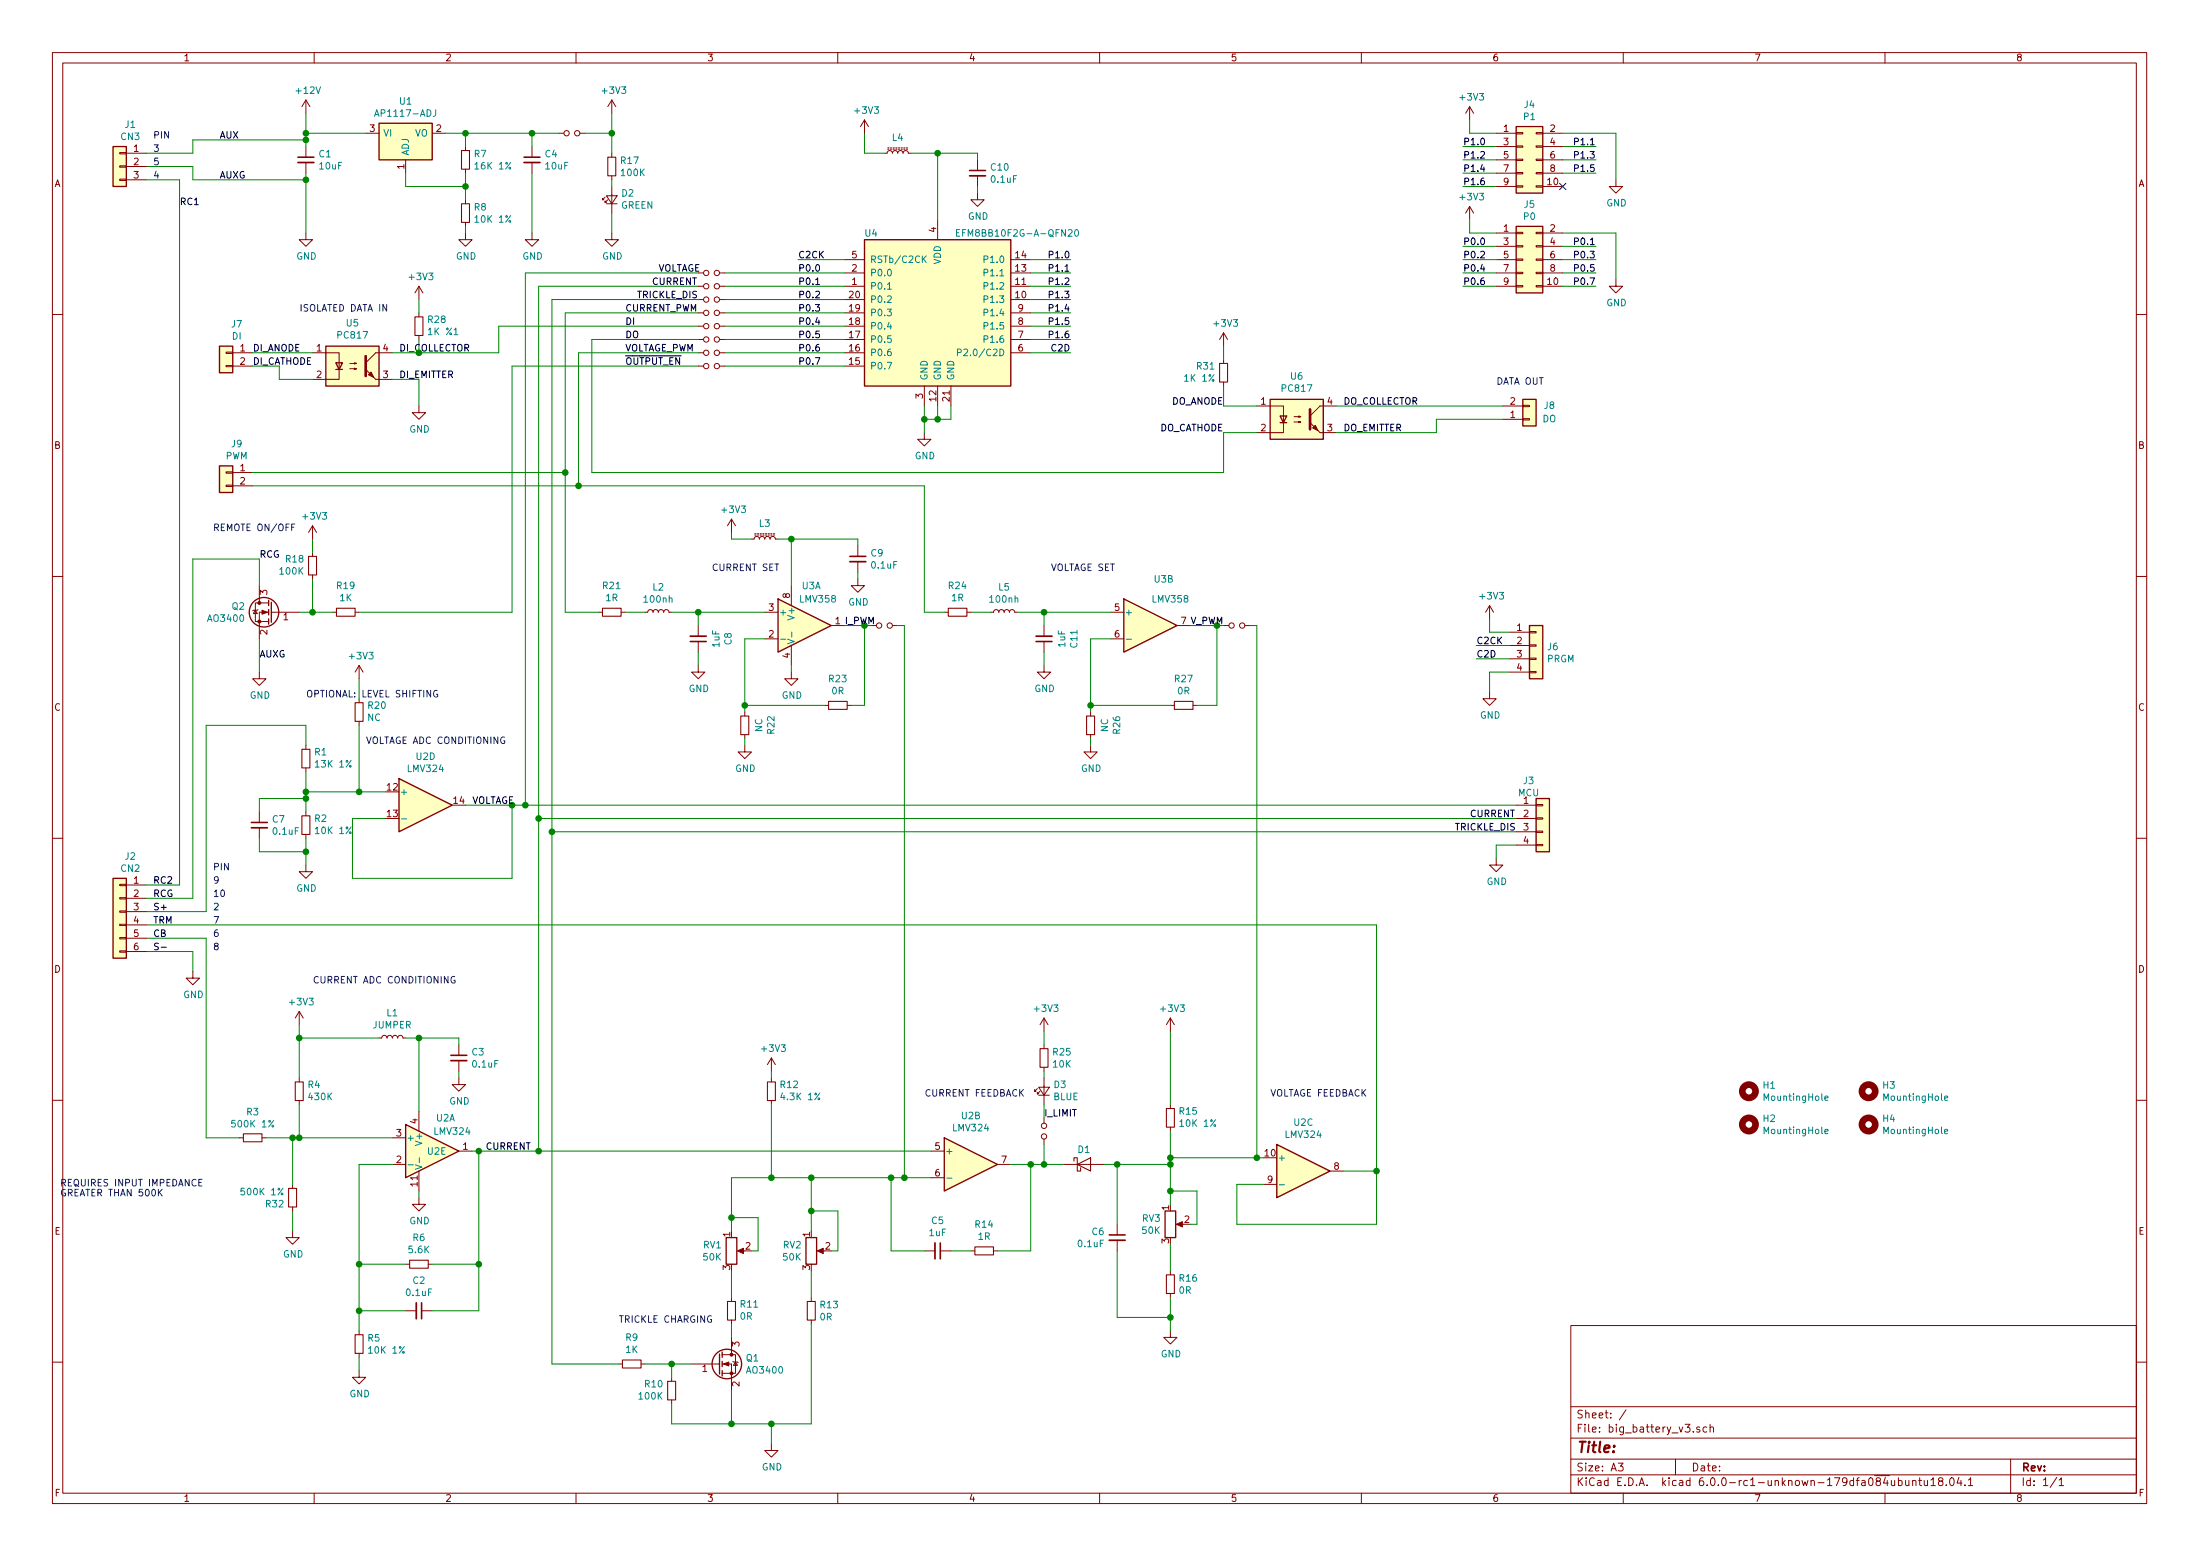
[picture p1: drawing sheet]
<svg xmlns="http://www.w3.org/2000/svg" width="420mm" height="297mm" viewBox="0 0 420 297" stroke-linecap="round" stroke-linejoin="round" font-family="sans-serif">
<g fill="none" stroke="#840000" stroke-width=".19">
<path d="M10 10h400v277h-400zM12 12h396v273.1h-396zM58.4 19.1v2.5M58.4 19.1l-.7 1.3M58.4 19.1l.8 1.3M60 10v2M110 10v2M116.8 19.1l-.7 1.3M116.8 19.1v2.5M116.8 19.1l.8 1.3M160 10v2M210 10v2"/>
<path d="M260 10v2M310 10v2M360 10v2M22.9 34.2h1.2v.3h-1.2zM22.9 31.7h1.2v.2h-1.2zM22.9 29.1h1.2v.3h-1.2zM24.1 29.2h3.8M24.1 31.8h3.8M24.1 34.3h3.8M58.4 28v2M58.4 31v2.1M69.8 25.4h2.6"/>
<path d="M77.5 30.5v2.6M82.5 25.4h2.6M88.9 28v.7M88.9 32.3v.8M88.9 38.1v.8M101.6 28v2M101.6 31v2.1M106.7 25.4h1M110.7 25.4h1.1M115.6 37.6l-.5 .5v-.2v.2h.2M115.8 37.4h2.1l-1.1 1.5zM115.8 38.9h2.1"/>
<path d="M116.1 38.1l-.5 .5v-.2v.2h.2M116.8 29.2v.8M116.8 33.6v.7M116.8 35.6v5.1M165.1 22.9l-.8 1.3M165.1 22.9v2.5M165.1 22.9l.8 1.3M168.9 29.2h.5l.1-.3 .3-.2 .5 .2 .1 .3 .2-.3 .2-.2 .5 .2 .1 .3 .2-.3 .3-.2 .4 .2 .2 .3 .1-.3 .3-.2 .4 .2 .2 .3h.5M169.5 28.5h.3M169.5 28.2h.3M170.1 28.5h.2M170.1 28.2h.2"/>
<path d="M170.6 28.5h.2M170.6 28.2h.2M171.1 28.5h.2M171.1 28.2h.2M171.6 28.5h.2M171.6 28.2h.2M172.1 28.5h.2M172.1 28.2h.2M172.6 28.5h.2M172.6 28.2h.2M173.1 28.5h.3M173.1 28.2h.3"/>
<path d="M186.7 36.9v1.2h1.3l-1.3 1.3-1.3-1.3h1.3M186.7 30.5v2M186.7 33.6v2M280.7 39.4l-.8 1.3M280.7 20.4v2.5M280.7 39.4v2.5M280.7 39.4l.7 1.3M280.7 20.4l-.8 1.2M280.7 20.4l.7 1.2M285.7 25.4h3.9M285.7 35.6h3.9M285.7 28h3.9"/>
<path d="M285.7 30.5h3.9M285.7 33.1h3.9M289.6 35.5h1.2v.2h-1.2zM289.6 32.9h1.2v.3h-1.2zM289.6 30.4h1.2v.2h-1.2zM289.6 27.8h1.2v.3h-1.2zM289.6 25.3h1.2v.3h-1.2zM293.4 35.5h1.2v.2h-1.2zM293.4 32.9h1.2v.3h-1.2zM293.4 30.4h1.2v.2h-1.2zM293.4 27.8h1.2v.3h-1.2zM293.4 25.3h1.2v.3h-1.2z"/>
<path d="M294.6 25.4h3.8M294.6 35.6h3.8M294.6 28h3.8M294.6 30.5h3.8M294.6 33.1h3.8M308.6 34.3v1.3h1.3l-1.3 1.3-1.3-1.3h1.3M58.4 44.5v1.3h1.3l-1.3 1.2-1.3-1.2h1.3M80 54.6v2.6M80 59.7v.8M80 54.6l-.8 1.3M80 54.6l.8 1.3M88.9 44.5v1.3h1.3l-1.3 1.2-1.3-1.2h1.3"/>
<path d="M88.9 42.5v.7M101.6 44.5v1.3h1.3l-1.3 1.2-1.3-1.2h1.3M116.8 44.5v1.3h1.3l-1.3 1.2-1.2-1.2h1.2M133.3 54.6h1.1M133.3 59.7h1.1M133.3 57.2h1.1M137.4 54.6h1M137.4 52.1h1M137.4 59.7h1M137.4 57.2h1M161.3 54.6h3.8M161.3 52.1h3.8"/>
<path d="M161.3 49.6h3.8M161.3 59.7h3.8M161.3 57.2h3.8M179.1 41.9v3.9M193 54.6h3.8M193 52.1h3.8M193 49.6h3.8M193 59.7h3.8M193 57.2h3.8M285.7 54.6h3.9M285.7 52.1h3.9M285.7 49.6h3.9"/>
<path d="M285.7 44.5h3.9M285.7 47h3.9M289.6 54.5h1.2v.3h-1.2zM289.6 52h1.2v.2h-1.2zM289.6 49.4h1.2v.3h-1.2zM289.6 46.9h1.2v.3h-1.2zM289.6 44.4h1.2v.2h-1.2zM293.4 54.5h1.2v.3h-1.2zM293.4 52h1.2v.2h-1.2zM293.4 49.4h1.2v.3h-1.2zM293.4 46.9h1.2v.3h-1.2zM293.4 44.4h1.2v.2h-1.2z"/>
<path d="M294.6 54.6h3.8M294.6 52.1h3.8M294.6 49.6h3.8M294.6 44.5h3.8M294.6 47h3.8M308.6 53.4v1.2h1.3l-1.3 1.3-1.3-1.3h1.3M10 60h2M43.2 69.8h1.2v.2h-1.2zM43.2 67.2h1.2v.3h-1.2zM44.4 67.3h3.9M44.4 69.9h3.9M59.7 67.3h5.1v5.1h-5.1"/>
<path d="M66.8 70.4h1.3l-.4 .1v-.2l.4 .1M66.8 69.4h1.3l-.4 .1v-.2l.4 .1M71.8 72.4h3.1M74.9 67.3h-3.1l-2 2M80 77.5v1.3h1.3l-1.3 1.2-1.3-1.2h1.3M80 64v.8M133.3 67.3h1.1M133.3 64.8h1.1M133.3 62.3h1.1M133.3 69.9h1.1M137.4 67.3h1M137.4 64.8h1"/>
<path d="M137.4 62.3h1M137.4 69.9h1M161.3 67.3h3.8M161.3 64.8h3.8M161.3 62.3h3.8M161.3 69.9h3.8M176.5 73.7v3.8M179.1 73.7v3.8M181.6 73.7v3.8M193 67.3h3.8M193 64.8h3.8M193 62.3h3.8"/>
<path d="M233.7 63.5l-.8 1.3M233.7 63.5v2.6M233.7 68.6v.8M233.7 72.9v.8M233.7 63.5l.7 1.3M240 77.5h5.1v5.1h-5.1M247.1 79.5h1.3l-.4 .2v-.3l.4 .1M255.3 77.5h-3.2l-1.9 1.9M287 77.5h3.8M290.8 77.4h1.3v.2h-1.3zM290.8 79.9h1.3v.3h-1.3zM408 60h2"/>
<path d="M43.2 92.6h1.2v.3h-1.2zM43.2 90.1h1.2v.2h-1.2zM44.4 90.2h3.9M44.4 92.7h3.9M139.7 99.1v2.5M139.7 99.1l-.8 1.3M139.7 99.1l.8 1.3M176.5 82.6v1.3h1.3l-1.3 1.2-1.2-1.2h1.2M247.1 80.6h1.3l-.4 .1v-.3l.4 .2M252.1 82.6h3.2M287 80h3.8M10 110h2"/>
<path d="M48.8 116.5l.3 .6h-.7zM49.3 116.4l-1 .2M49.5 115.1h-.7v3.6h2.5M49.5 111.8v3.3M49.5 115.1h1.8M51.3 116.9h-1.8v5.1M51.8 116.9h.2M52.1 116.9h5M59.7 100.4v2.5M59.7 105.4v.8M59.7 109.8v.7M59.7 100.4l-.8 1.2"/>
<path d="M59.7 100.4l.8 1.2M63.5 116.9h.8M67.8 116.9h.8M114.3 116.9h.8M118.6 116.9h.8M123.2 116.9h.5l.1-.4 .3-.1 .4 .1 .2 .4 .1-.4 .3-.1 .5 .1 .1 .4 .2-.4 .2-.1 .5 .1 .1 .4 .2-.4 .3-.1 .4 .1 .2 .4h.5M133.3 119.4v2M143.5 102.9h.5l.1-.3 .3-.2 .5 .1 .1 .4 .2-.3 .2-.2 .5 .1 .1 .4 .2-.3 .3-.2 .4 .1 .2 .4 .1-.3 .3-.2 .4 .1 .2 .4h.5M144.1 102.1h.3M144.1 101.9h.3M144.7 102.1h.2M144.7 101.9h.2"/>
<path d="M145.2 102.1h.2M145.2 101.9h.2M145.7 102.1h.2M145.7 101.9h.2M146 116.9h2.6M146.2 102.1h.2M146.2 101.9h.2M146.7 102.1h.2M146.7 101.9h.2M147.2 102.1h.2M147.2 101.9h.2M147.7 102.1h.3"/>
<path d="M147.7 101.9h.3M151.1 111.8v3.8M158.7 119.4h2.6M163.8 110.5v1.3h1.3l-1.3 1.3-1.2-1.3h1.2M163.8 104.2v2M163.8 107.2v2.1M170.4 119.4h1M180.3 116.9h.8M184.7 116.9h.7M189.2 116.9h.5l.2-.4 .2-.1 .5 .1 .2 .4 .1-.4 .3-.1 .4 .1 .2 .4 .1-.4 .3-.1 .4 .1 .2 .4 .1-.4 .3-.1 .4 .1 .2 .4h.5M199.4 119.4v2M212.1 116.9h2.5"/>
<path d="M224.8 119.4h2.5M233.7 119.4h1M237.7 119.4h1.1M284.5 115.6l-.8 1.3M284.5 115.6v2.5M284.5 115.6l.7 1.3M408 110h2M49.5 128.3v1.3h1.3l-1.3 1.2-1.2-1.2h1.2M68.6 127v2.6M68.6 133.4v.7M68.6 137.7v.8M68.6 127l-.8 1.3"/>
<path d="M68.6 127l.7 1.3M133.3 127v1.3h1.3l-1.3 1.3-1.2-1.3h1.2M133.3 122.5v2M142.2 135.9v.8M146 122h2.6M151.1 128.3v1.3h1.3l-1.3 1.2-1.2-1.2h1.2M151.1 123.2v3.8M157.5 134.7h.7M161.8 134.7h.8M199.4 127v1.3h1.3l-1.3 1.3-1.3-1.3h1.3M199.4 122.5v2M208.3 135.9v.8"/>
<path d="M212.1 122h2.5M223.5 134.7h.8M227.8 134.7h.8M284.5 132.1v1.3h1.2l-1.2 1.3-1.3-1.3h1.3M288.3 120.7h3.8M288.3 123.2h3.8M288.3 125.8h3.8M288.3 128.3h3.8M292.1 128.2h1.3v.2h-1.3zM292.1 125.6h1.3v.3h-1.3zM292.1 123.1h1.3v.3h-1.3zM292.1 120.6h1.3v.2h-1.3z"/>
<path d="M49.5 155v2M49.5 158v2.1M58.4 142.3v.7M58.4 146.6v.8M58.4 155v.7M58.4 159.3v.8M142.2 142.3v1.2h1.3l-1.3 1.3-1.2-1.3h1.2M142.2 140.2v.8M208.3 142.3v1.2h1.2l-1.2 1.3-1.3-1.3h1.3M208.3 140.2v.8M289.6 153.7h3.8M289.6 156.2h3.8"/>
<path d="M289.6 158.8h3.8M293.4 158.7h1.2v.2h-1.2zM293.4 156.1h1.2v.3h-1.2zM293.4 153.6h1.2v.2h-1.2zM10 160h2M22.9 179h1.2v.2h-1.2zM22.9 176.4h1.2v.3h-1.2zM22.9 173.9h1.2v.3h-1.2zM22.9 171.4h1.2v.2h-1.2zM22.9 168.8h1.2v.3h-1.2zM24.1 168.9h3.8M24.1 171.5h3.8"/>
<path d="M24.1 174h3.8M24.1 176.6h3.8M24.1 179.1h3.8M58.4 165.1v1.3h1.3l-1.3 1.3-1.3-1.3h1.3M285.7 163.9v1.2h1.3l-1.3 1.3-1.2-1.3h1.2M289.6 161.3h3.8M293.4 161.2h1.2v.3h-1.2zM408 160h2M22.9 181.5h1.2v.3h-1.2zM24.1 181.6h3.8M36.8 185.5v1.2h1.3l-1.3 1.3-1.2-1.3h1.2M57.1 193.1v2.5"/>
<path d="M57.1 193.1l-.7 1.2M57.1 193.1l.8 1.2M72.4 198.2h.5l.1-.4 .3-.2 .4 .2 .2 .4 .1-.4 .3-.2 .5 .2 .1 .4 .2-.4 .2-.2 .5 .2 .1 .4 .2-.4 .3-.2 .4 .2 .2 .4h.5M87.6 199.4v2.1M199.4 194.3v2.6M199.4 199.4v.8M199.4 194.3l-.8 1.3M199.4 194.3l.8 1.3M223.5 194.3v2.6M223.5 194.3l-.7 1.3M223.5 194.3l.8 1.3M10 210h2"/>
<path d="M45.7 217.2h.8M50 217.2h.8M57.1 205.8v.7M57.1 210.1v.8M74.9 217.2h2.6M80 212.1v3.8M87.6 205.8v1.2h1.3l-1.3 1.3-1.2-1.3h1.2M87.6 219.7h2.6M87.6 202.5v2M147.3 202v2.5M147.3 205.8v.7M147.3 210.1v.8"/>
<path d="M147.3 202l-.7 1.2M147.3 202l.8 1.2M177.8 219.7h2.5M198.1 207.8l-.5 .5v-.2v.2h.3M198.4 207.6h2l-1 1.5zM198.4 209.1h2M198.6 208.3l-.5 .5v-.2v.2h.3M199.4 203.7v.8M199.4 205.8v5.1M199.4 213.4v1M199.4 217.5v1M223.5 210.9v.7"/>
<path d="M223.5 215.2v.7M408 210h2M55.9 235v1.3h1.2l-1.2 1.2-1.3-1.2h1.3M55.9 226.1v.8M55.9 230.4v.8M74.9 222.3h2.6M80 228.6v1.3h1.3l-1.3 1.3-1.3-1.3h1.3M80 223.6v3.8M141.2 238.8h1M156.5 238.8h1M176.5 238.8h2.1M177.8 224.8h2.5"/>
<path d="M179.6 238.8h2M185.4 238.8h.8M189.7 238.8h.8M190.5 222.3h2.5M203.2 222.3h7.6M213.4 233.7v2M213.4 236.8v2M225 233.7h1.1M241.3 226.1h2.5M254 223.6h2.5M68.6 254v.8M68.6 258.4v.7"/>
<path d="M77.5 250.2h2M77.5 241.3h.7M80.5 250.2h2M81.8 241.3h.7M137.9 258.6h1.8M139.7 258.6h.8v3.6h-2.6M139.7 247.7v.7M139.7 252v.8M139.7 255.3v3.3M140 259.9l1 .2M154.9 247.7v.7M154.9 252v.8"/>
<path d="M223.5 254v1.3h1.3l-1.3 1.3-1.3-1.3h1.3M223.5 242.6v.8M223.5 246.9v.8M300 253h108v32.1h-108zM10 260h2M68.6 261.7v1.2h1.2l-1.2 1.3-1.3-1.3h1.3M118.1 260.4h.8M122.4 260.4h.8M128.3 262.9v.8M128.3 267.2v.8M132.1 260.4h5.1M137.2 260.4h.2"/>
<path d="M137.9 260.4h1.8v5.1M140.5 260l.3 .6h-.7zM147.3 275.6v1.3h1.3l-1.3 1.3-1.3-1.3h1.3M300 278.5h108M300 274.5h108M300 268.5h108M309 279.3h1l-.5 .6 .4 .1v.7l-.2 .1-.7-.1M310.5 269.1l-1.2 2M320 278.5v3M324.6 272.5a.37 .37 0 0 0-.6 .1l.1 .2 .5 .2 .1 .1-.2 .3-.5-.1M326 272.5l-.5-.1-.3 .3 .1 .6 .2 .1 .5-.1M326.6 272.5h.1a.37 .37 0 0 1 .6 .1v.8"/>
<path d="M326.6 271.9v1.5M384 278.5v6.6M408 260h2M60 285.1v1.9M110 285.1v1.9M160 285.1v1.9M210 285.1v1.9M260 285.1v1.9M300 281.5h108M310 285.1v1.9M360 285.1v1.9M361.2 282.6l.1 .9 .3 .1 .2-.1"/>
<path d="M361.8 282.6v1M362.6 282.7l.4-.1 .3 .3-.1 .6-.2 .1-.4-.1M362.6 282.1v1.5M363.9 282.6l.1 .9 .4 .1 .2-.1M364.6 282.6v1M365.3 282.7l.2-.1 .4 .1v.9M365.3 282.6v1M366.4 282.6h.6M366.6 282.1v1.3l.4 .2M367.5 282.6v.8a.37 .37 0 0 0 .6 .1M368.1 282.6v1M368.8 282.5l.4-.4v1.5"/>
<path d="M368.8 283.6h.8M370.5 282.7l-.3-.2 .1-.2 .2-.2 .4 .1 .2 .2-.1 .2-.5 .1-.3 .3 .1 .5 .2 .1h.3l.3-.3-.1-.4-.2-.2M371.7 283.5v.1M372.5 282.3l.2-.2a.81 .81 0 0 1 .6 .6 .81 .81 0 0 1-.3 .8l-.2 .1a.79 .79 0 0 1-.3-1.3zM374.1 282l-.3 1.1h.9M374.5 282.6v1M375.3 283.5v.1M375.9 282.5l.5-.4v1.5M375.9 283.6h.9M392.8 282l-1.3 2M393.2 282.5l.5-.4v1.5M393.2 283.6h.9"/>
<circle cx="108.2" cy="25.4" r=".51"/>
<circle cx="110.2" cy="25.4" r=".51"/>
<circle cx="134.9" cy="52.1" r=".51"/>
<circle cx="134.9" cy="57.2" r=".51"/>
<circle cx="134.9" cy="59.7" r=".51"/>
<circle cx="134.9" cy="54.6" r=".51"/>
<circle cx="136.9" cy="54.6" r=".51"/>
<circle cx="136.9" cy="57.2" r=".51"/>
<circle cx="136.9" cy="52.1" r=".51"/>
<circle cx="136.9" cy="59.7" r=".51"/>
<circle cx="134.9" cy="69.9" r=".51"/>
<circle cx="134.9" cy="62.3" r=".51"/>
<circle cx="134.9" cy="64.8" r=".51"/>
<circle cx="134.9" cy="67.3" r=".51"/>
<circle cx="136.9" cy="64.8" r=".51"/>
<circle cx="136.9" cy="67.3" r=".51"/>
<circle cx="136.9" cy="62.3" r=".51"/>
<circle cx="136.9" cy="69.9" r=".51"/>
<circle cx="167.9" cy="119.4" r=".51"/>
<circle cx="169.9" cy="119.4" r=".51"/>
<circle cx="235.2" cy="119.4" r=".51"/>
<circle cx="237.2" cy="119.4" r=".51"/>
<circle cx="199.4" cy="214.9" r=".51"/>
<circle cx="199.4" cy="217" r=".51"/>
</g>
<g fill="#ffffc2" stroke="#ffffc2" stroke-width=".19">
<path d="M77.5 214.7l10.1 5-10.1 5.1z"/>
<path d="M180.3 217.2l10.2 5.1-10.2 5.1z"/>
<path d="M243.8 218.5l10.2 5.1-10.2 5z"/>
<path d="M72.4 23.5h10.1v7h-10.1z"/>
<path d="M293.4 152.4h2.5v10.2h-2.5z"/>
<path d="M165.1 45.8h27.9v27.9h-27.9z"/>
<path d="M21.6 167.7h2.5v15.2h-2.5z"/>
<path d="M21.6 28h2.5v7.6h-2.5z"/>
<path d="M214.6 114.3l10.2 5.1-10.2 5.1z"/>
<path d="M148.6 114.3l10.1 5.1-10.1 5.1z"/>
<path d="M292.1 119.4h2.5v10.2h-2.5z"/>
<path d="M289.6 24.2h5v12.7h-5z"/>
<path d="M289.6 43.2h5v12.7h-5z"/>
<path d="M76.2 148.6l10.2 5.1-10.2 5.1z"/>
<path d="M62.2 66.1h10.2v7.6h-10.2z"/>
<path d="M242.6 76.2h10.1v7.7h-10.1z"/>
<path d="M41.9 66.1h2.5v5.1h-2.5z"/>
<path d="M290.8 76.2h2.6v5.1h-2.6z"/>
<path d="M41.9 88.9h2.5v5.1h-2.5z"/>
</g>
<g fill="none" stroke="#840000" stroke-width=".25">
<path d="M21.6 28h2.5v7.6h-2.5zM72.4 23.5h10.1v7h-10.1zM289.6 24.2h5v12.7h-5zM165.1 45.8h27.9v27.9h-27.9zM289.6 43.2h5v12.7h-5zM41.9 66.1h2.5v5.1h-2.5zM62.2 66.1h10.2v7.6h-10.2zM64.1 69.3h1.3l-.6 1.2zM64.1 70.5h1.3M242.6 76.2h10.1v7.7h-10.1zM244.5 79.4h1.2l-.6 1.3zM290.8 76.2h2.6v5.1h-2.6z"/>
<path d="M41.9 88.9h2.5v5.1h-2.5zM244.5 80.7h1.2M51.3 114.6v1M51.3 116.4v1M51.3 118.1v1.1M51.8 115v3.8M148.6 114.3l10.1 5.1-10.1 5.1zM214.6 114.3l10.2 5.1-10.2 5.1zM292.1 119.4h2.5v10.2h-2.5zM76.2 148.6l10.2 5.1-10.2 5.1zM293.4 152.4h2.5v10.2h-2.5zM21.6 167.7h2.5v15.2h-2.5z"/>
<path d="M77.5 214.7l10.1 5-10.1 5.1zM180.3 217.2l10.2 5.1-10.2 5.1zM243.8 218.5l10.2 5.1-10.2 5zM138.7 236.3h2v5h-2zM153.9 236.3h2.1v5h-2.1zM222.5 231.2h2v5.1h-2zM137.4 258.5v3.8M137.9 258.1v1M137.9 259.9v1M137.9 261.7v1"/>
<circle cx="50.4" cy="116.9" r="2.82"/>
<circle cx="138.8" cy="260.4" r="2.82"/>
</g>
<g fill="none" stroke="#008484" stroke-width=".19">
<path d="M71.5 22.2l.5-1.3 .4 1.3M83.2 20.9v1l-.2 .3h-.3M169.5 55.2h.7M176.4 49.4l.5 .7M176.9 48.9l-.8 .7M182.7 44.4h.4M183.3 43.8h-.6v1.3h.6M205.4 44l.1-.2a.67 .67 0 0 1 .5 .7 .67 .67 0 0 1-.5 .6l-.3-.5zM182.9 67.3l.6-.1v-.4l-.6-.2v1.3M149.1 122h1M150.4 122l1.3 .5-1.3 .4M151.2 120.7v.9"/>
<path d="M215.1 122h1M76.7 156.3h1M348.5 209.6l.6-.1v-.2l-.4-.1-.2 .2 .1 .6h.5M348.5 216l.6-.1v-.3h-.4l-.2 .2 .1 .6h.5M371.4 209.6l.6-.1-.1-.2-.3-.1-.2 .2v.6h.5M371.4 216l.6-.1-.1-.3h-.3l-.2 .2v.6h.5M78 222.4h.9M79.3 222.4l1.3 .4-1.3 .4M80.1 221v1M180.8 224.9h1M244.3 226.2h1"/>
</g>
<path d="M56.9 31h3M100.1 31h3M185.2 33.6h3M162.3 107.2h3.1M131.8 121.4h3.1M197.9 121.4h3M48 158h3.1M86.1 202.5h3.1M178.6 237.3v3M211.8 236.8h3.1M79.5 248.7v3.1" fill="none" stroke="#840000" stroke-width=".33"/>
<path d="M56.9 30h3M100.1 30h3M185.2 32.5h3M162.3 106.2h3.1M131.8 122.5h3.1M197.9 122.5h3M48 157h3.1M86.1 201.5h3.1M179.6 237.3v3M211.8 235.7h3.1M80.5 248.7v3.1" fill="none" stroke="#840000" stroke-width=".3"/>
<g fill="none" stroke="#008400" stroke-width=".19">
<path d="M27.9 31.8h8.9v2.5h21.6M27.9 34.3h6.4v134.6h-6.4M58.4 21.6v6.4M58.4 33.1v11.4M58.4 25.4h11.4M58.4 26.7h-21.6v2.5h-8.9M77.5 33.1v2.5h11.4M85.1 25.4h21.6M88.9 25.4v2.6M88.9 33.1v5M101.6 25.4v2.6M101.6 33.1v11.4"/>
<path d="M111.8 25.4h5M116.8 21.6v7.6M116.8 34.3v1.3M165.1 25.4v3.8h3.8M174 29.2h12.7v1.3M179.1 29.2v12.7M186.7 35.6v1.3M279.4 35.6h6.3M279.4 33.1h6.3M279.4 30.5h6.3M279.4 28h6.3M280.7 22.9v2.5h5"/>
<path d="M298.4 25.4h10.2v8.9M298.4 33.1h6.4M298.4 30.5h6.4M298.4 28h6.4M80 57.2v2.5M88.9 43.2v1.3M116.8 40.7v3.8M133.3 57.2h-27.9v203.2h12.7M133.3 59.7h-25.4v57.2h6.4M133.3 52.1h-33v101.6M133.3 54.6h-30.4v165.1M138.4 52.1h22.9"/>
<path d="M138.4 54.6h22.9M138.4 59.7h22.9M138.4 57.2h22.9M152.4 49.6h8.9M196.8 49.6h7.7M196.8 52.1h7.7M196.8 54.6h7.7M196.8 59.7h7.7M196.8 57.2h7.7M279.4 47h6.3M279.4 49.6h6.3M279.4 52.1h6.3"/>
<path d="M279.4 54.6h6.3M280.7 41.9v2.6h5M298.4 47h6.4M298.4 49.6h6.4M298.4 52.1h6.4M298.4 54.6h6.4M298.4 44.5h10.2v8.9M48.3 67.3h11.4M48.3 69.9h5v2.5h6.4M74.9 72.4h5.1v5.1M80 64.8v2.5M133.3 69.9h-35.5v47h-29.2"/>
<path d="M133.3 64.8h-20.3v25.4h120.7v-7.6h6.3M133.3 62.3h-38.1v5h-20.3M133.3 67.3h-22.8v25.4M138.4 64.8h22.9M138.4 62.3h22.9M138.4 67.3h22.9M138.4 69.9h22.9M176.5 77.5v5.1M179.1 77.5v2.5M181.6 77.5v2.5h-5.1M196.8 64.8h7.7M196.8 62.3h7.7"/>
<path d="M196.8 67.3h7.7M233.7 73.7v3.8h6.3M233.7 66.1v2.5M255.3 77.5h31.7M48.3 92.7h128.2v24.2h3.8M48.3 90.2h59.6M287 80h-12.7v2.6h-19M49.5 111.8v-5.1h-12.7v64.8h-8.9M57.1 116.9h6.4M59.7 102.9v2.5M59.7 110.5v6.4M119.4 116.9h3.8"/>
<path d="M128.3 116.9h17.7M133.3 116.9v2.5M139.7 101.6v1.3h3.8M148.6 102.9h15.2v1.3M151.1 102.9v8.9M161.3 119.4h3.8v15.3h-2.5M163.8 109.3v1.2M171.4 119.4h1.3v105.4M185.4 116.9h3.8M194.3 116.9h17.8M199.4 116.9v2.5M227.3 119.4h5.1v15.3h-3.8"/>
<path d="M238.8 119.4h1.2v101.6M284.5 118.1v2.6h3.8M49.5 122v6.3M68.6 129.6v3.8M68.6 138.5v12.7M133.3 124.5v2.5M142.2 134.7h15.3M146 122h-3.8v13.9M151.1 127v1.3M199.4 124.5v2.5M208.3 134.7h15.2M212.1 122h-3.8v13.9"/>
<path d="M281.9 123.2h6.4M281.9 125.8h6.4M288.3 128.3h-3.8v3.8M58.4 142.3v-3.8h-19v35.5h-11.5M58.4 147.4v7.6M58.4 152.4h-8.9v2.6M58.4 151.2h15.3M88.9 153.7h200.7M97.8 153.7v14h-30.5v-11.5h6.4M102.9 156.2h186.7M105.4 158.8h184.2M142.2 141v1.3"/>
<path d="M208.3 141v1.3M27.9 179.1h11.5v38.1h6.3M27.9 176.6h235v57.1h-26.7v-7.6h5.1M49.5 160.1v2.5h8.9M58.4 160.1v5M289.6 161.3h-3.9v2.6M27.9 181.6h8.9v3.9M57.1 195.6v10.2M57.1 198.2h15.3M77.5 198.2h10.1v1.2M80 198.2v13.9M199.4 196.9v2.5"/>
<path d="M223.5 196.9v14M50.8 217.2h24.1M55.9 217.2v8.9M57.1 210.9v6.3M87.6 204.5v1.3M90.2 219.7h87.6M91.4 219.7v30.5h-8.9M147.3 204.5v1.3M147.3 210.9v13.9M199.4 204.5v1.3M199.4 210.9v2.5M199.4 218.5v3.8"/>
<path d="M223.5 215.9v14M55.9 231.2v3.8M74.9 222.3h-6.3v31.7M80 227.4v1.2M139.7 232.4h5.1v6.4h-1.3M154.9 231.2h5.1v7.6h-1.3M154.9 224.8v10.2M170.2 224.8v14h6.3M177.8 224.8h-38.1v10.2M181.6 238.8h3.8M193 222.3h10.2M196.8 222.3v16.5h-6.3"/>
<path d="M210.8 222.3h12.7M213.4 222.3v11.4M213.4 238.8v12.7h10.1M223.5 221h17.8M223.5 237.5v5.1M223.5 227.4h5.1v6.3h-1.3M256.5 223.6h6.4M68.6 241.3h8.9M68.6 250.2h8.9M68.6 259.1v2.6M82.5 241.3h8.9M139.7 242.6v5.1"/>
<path d="M139.7 252.8v2.5M154.9 242.6v5.1M154.9 252.8v19h-26.6v-3.8M223.5 247.7v6.3M123.2 260.4h8.9M128.3 260.4v2.5M139.7 265.5v6.3M147.3 271.8v3.8"/>
</g>
<g fill="#008400" stroke="#008400" stroke-width=".25">
<circle cx="58.4" cy="25.4" r=".51"/>
<circle cx="88.9" cy="35.6" r=".51"/>
<circle cx="57.2" cy="217.2" r=".51"/>
<circle cx="91.4" cy="241.3" r=".51"/>
<circle cx="68.6" cy="241.3" r=".51"/>
<circle cx="68.6" cy="250.2" r=".51"/>
<circle cx="91.4" cy="219.7" r=".51"/>
<circle cx="80" cy="198.2" r=".51"/>
<circle cx="57.2" cy="198.2" r=".51"/>
<circle cx="147.3" cy="224.8" r=".51"/>
<circle cx="147.3" cy="271.8" r=".51"/>
<circle cx="223.5" cy="221" r=".51"/>
<circle cx="262.9" cy="223.6" r=".51"/>
<circle cx="196.9" cy="222.3" r=".51"/>
<circle cx="170.2" cy="224.8" r=".51"/>
<circle cx="213.4" cy="222.3" r=".51"/>
<circle cx="223.5" cy="251.5" r=".51"/>
<circle cx="58.4" cy="151.2" r=".51"/>
<circle cx="97.8" cy="153.7" r=".51"/>
<circle cx="58.4" cy="26.7" r=".51"/>
<circle cx="58.4" cy="34.3" r=".51"/>
<circle cx="102.9" cy="219.7" r=".51"/>
<circle cx="58.4" cy="152.4" r=".51"/>
<circle cx="58.4" cy="162.6" r=".51"/>
<circle cx="139.7" cy="271.8" r=".51"/>
<circle cx="128.3" cy="260.4" r=".51"/>
<circle cx="179.1" cy="29.2" r=".51"/>
<circle cx="176.5" cy="80" r=".51"/>
<circle cx="179.1" cy="80" r=".51"/>
<circle cx="139.7" cy="232.4" r=".51"/>
<circle cx="154.9" cy="231.2" r=".51"/>
<circle cx="154.9" cy="224.8" r=".51"/>
<circle cx="223.5" cy="222.3" r=".51"/>
<circle cx="223.5" cy="227.4" r=".51"/>
<circle cx="133.4" cy="116.9" r=".51"/>
<circle cx="199.4" cy="222.3" r=".51"/>
<circle cx="142.2" cy="134.7" r=".51"/>
<circle cx="151.1" cy="102.9" r=".51"/>
<circle cx="199.4" cy="116.9" r=".51"/>
<circle cx="208.3" cy="134.7" r=".51"/>
<circle cx="100.3" cy="153.7" r=".51"/>
<circle cx="105.4" cy="158.8" r=".51"/>
<circle cx="172.7" cy="224.8" r=".51"/>
<circle cx="240" cy="221" r=".51"/>
<circle cx="88.9" cy="25.4" r=".51"/>
<circle cx="116.8" cy="25.4" r=".51"/>
<circle cx="102.9" cy="156.2" r=".51"/>
<circle cx="59.7" cy="116.9" r=".51"/>
<circle cx="101.6" cy="25.4" r=".51"/>
<circle cx="110.5" cy="92.7" r=".51"/>
<circle cx="108" cy="90.2" r=".51"/>
<circle cx="55.9" cy="217.2" r=".51"/>
<circle cx="68.6" cy="151.2" r=".51"/>
</g>
<g fill="none" stroke="#840000" stroke-width=".2">
<path d="M88.1 28.7h1.6v3.6h-1.6zM88.1 38.9h1.6v3.6h-1.6zM116.1 30h1.5v3.6h-1.5zM79.2 60.5h1.6v3.5h-1.6zM232.9 69.4h1.5v3.5h-1.5zM58.9 106.2h1.6v3.6h-1.6zM64.3 116.1h3.5v1.5h-3.5zM115.1 116.1h3.5v1.5h-3.5zM181.1 116.1h3.6v1.5h-3.6zM67.8 134.1h1.5v3.6h-1.5zM141.5 136.7h1.5v3.5h-1.5zM158.2 133.9h3.6v1.5h-3.6z"/>
<path d="M207.5 136.7h1.5v3.5h-1.5zM224.3 133.9h3.5v1.5h-3.5zM57.7 155.7h1.5v3.6h-1.5zM57.7 143h1.5v3.6h-1.5zM46.5 216.4h3.5v1.6h-3.5zM56.4 206.5h1.5v3.6h-1.5zM146.6 206.5h1.5v3.6h-1.5zM198.6 200.2h1.6v3.5h-1.6zM222.8 211.6h1.5v3.6h-1.5zM55.1 226.9h1.5v3.5h-1.5zM186.2 238h3.5v1.6h-3.5zM205.1 221.7v-.7h.6v2.6h.7v-.7"/>
<path d="M205.7 222.3l2.6-1.3v2.6zM67.8 254.8h1.5v3.6h-1.5zM78.2 240.6h3.6v1.5h-3.6zM118.9 259.6h3.5v1.5h-3.5zM138.9 248.4h1.6v3.6h-1.6zM154.2 248.4h1.5v3.6h-1.5zM222.8 243.4h1.5v3.5h-1.5zM127.5 263.7h1.5v3.5h-1.5z"/>
</g>
<g fill="#840000" stroke="#840000" stroke-width=".19">
<path d="M138.2 260.4l1-.4v.8z"/>
<path d="M140.8 238.8l1.2-.5v1z"/>
<path d="M156.1 238.8l1.1-.5v1z"/>
<path d="M224.7 233.7l1.1-.5v1z"/>
<path d="M50 116.5l1.1 .4-1.1 .4z"/>
<path d="M69.8 70.5l2 1.9z"/>
<path d="M70.4 71.5l.5-.5 .5 1z"/>
<path d="M250.2 80.7l1.9 1.9z"/>
<path d="M250.7 81.7l.5-.5 .5 1z"/>
<circle cx="139.7" cy="262.2" r=".28"/>
<circle cx="139.7" cy="258.6" r=".28"/>
<circle cx="49.5" cy="118.7" r=".28"/>
<circle cx="49.5" cy="115.1" r=".28"/>
</g>
<path d="M155.8 54.3h.7M30.3 180.1l-.5-.1-.2 .2v.3l.5 .3 .2 .3-.3 .2h-.5M30.8 180.8h.9" fill="none" stroke="#000" stroke-width=".19"/>
<path d="M55.7 100.6h.4M56.3 100h-.6v1.3M83.5 131.9a.59 .59 0 0 0-.7 .5 .59 .59 0 0 0 .7 .6l.1-.5h-.3M86.8 186.5a.59 .59 0 0 0-.7 .5 .59 .59 0 0 0 .7 .6l.1-.5h-.2M30.4 227.6l.6 .7M31 227l-.7 .8M38 225.7h.4M38.6 225.1h-.6v1.3h.6" fill="none" stroke="#0000c2" stroke-width=".19"/>
<g fill="none" stroke="#840000" stroke-width="1.3">
<circle cx="334" cy="208.3" r="1.27"/>
<circle cx="334" cy="214.7" r="1.27"/>
<circle cx="356.9" cy="208.3" r="1.27"/>
<circle cx="356.9" cy="214.7" r="1.27"/>
</g>
<path d="M69.8 68v3.8M250.2 78.1v3.9" fill="none" stroke="#840000" stroke-width=".51"/>
<path d="M297.8 35l1.3 1.2M299.1 35l-1.3 1.2" fill="none" stroke="#000084" stroke-width=".19"/>
<text font-size="2.8" fill="#840000" x="301" y="277.3">Title:</text>
<g font-size="2.1" fill="#840000">
<text x="301" y="273.5">File: big_battery_v3.sch</text>
<text x="301" y="270.8">Sheet: /</text>
<text x="301" y="280.9">Size: A3</text>
<text x="323" y="280.9">Date:</text>
<text x="386" y="280.9">Rev:</text>
<text x="301" y="283.7">KiCad E.D.A. kicad 6.0.0-rc1-unknown-179dfa084ubuntu18.04.1</text>
<text x="386" y="283.7">Id: 1/1</text>
</g>
<g font-size="1.8" fill="#840000">
<text x="35" y="11.7">1</text>
<text x="85" y="11.7">2</text>
<text x="135" y="11.7">3</text>
<text x="185" y="11.7">4</text>
<text x="235" y="11.7">5</text>
<text x="285" y="11.7">6</text>
<text x="335" y="11.7">7</text>
<text x="385" y="11.7">8</text>
<text x="25.6" y="29">1</text>
<text x="70.6" y="25.2">3</text>
<text x="83.3" y="25.2">2</text>
<text x="287.2" y="25.2">1</text>
<text x="287.2" y="27.7">3</text>
<text x="296.1" y="25.2">2</text>
<text x="296.1" y="27.7">4</text>
<text x="10.4" y="35.7">A</text>
<text x="25.6" y="31.5">2</text>
<text x="25.6" y="34.1">3</text>
<text x="77.2" y="32.3" transform="rotate(-90 77.2 32.3)">1</text>
<text x="287.2" y="30.3">5</text>
<text x="287.2" y="32.8">7</text>
<text x="287.2" y="35.3">9</text>
<text x="295.6" y="35.3">10</text>
<text x="296.1" y="30.3">6</text>
<text x="296.1" y="32.8">8</text>
<text x="408.4" y="35.7">A</text>
<text x="178.8" y="44.3" transform="rotate(-90 178.8 44.3)">4</text>
<text x="287.2" y="44.2">1</text>
<text x="287.2" y="46.8">3</text>
<text x="296.1" y="44.2">2</text>
<text x="296.1" y="46.8">4</text>
<text x="162.7" y="51.9">2</text>
<text x="162.7" y="49.3">5</text>
<text x="194" y="51.9">13</text>
<text x="194" y="49.3">14</text>
<text x="287.2" y="49.3">5</text>
<text x="287.2" y="51.9">7</text>
<text x="296.1" y="49.3">6</text>
<text x="296.1" y="51.9">8</text>
<text x="162.2" y="56.9">20</text>
<text x="162.2" y="59.5">19</text>
<text x="162.7" y="54.4">1</text>
<text x="194" y="56.9">10</text>
<text x="194" y="54.4">11</text>
<text x="194.5" y="59.5">9</text>
<text x="287.2" y="54.4">9</text>
<text x="295.6" y="54.4">10</text>
<text x="162.2" y="64.6">17</text>
<text x="162.2" y="62">18</text>
<text x="194.5" y="64.6">7</text>
<text x="194.5" y="62">8</text>
<text x="45.9" y="67.1">1</text>
<text x="45.9" y="69.6">2</text>
<text x="60.5" y="67.1">1</text>
<text x="73.2" y="67.1">4</text>
<text x="162.2" y="69.6">15</text>
<text x="162.2" y="67.1">16</text>
<text x="194.5" y="67.1">6</text>
<text x="60.5" y="72.2">2</text>
<text x="73.2" y="72.2">3</text>
<text x="176.3" y="76.1" transform="rotate(-90 176.3 76.1)">3</text>
<text x="178.8" y="76.6" transform="rotate(-90 178.8 76.6)">12</text>
<text x="181.4" y="76.6" transform="rotate(-90 181.4 76.6)">21</text>
<text x="240.8" y="77.3">1</text>
<text x="253.5" y="77.3">4</text>
<text x="288.4" y="77.3">2</text>
<text x="240.8" y="82.3">2</text>
<text x="253.5" y="82.3">3</text>
<text x="288.4" y="79.8">1</text>
<text x="10.4" y="85.7">B</text>
<text x="45.9" y="90">1</text>
<text x="408.4" y="85.7">B</text>
<text x="45.9" y="92.5">2</text>
<text x="51.1" y="113.5" transform="rotate(-90 51.1 113.5)">3</text>
<text x="54.1" y="118.4">1</text>
<text x="146.8" y="116.6">3</text>
<text x="150.9" y="114.2" transform="rotate(-90 150.9 114.2)">8</text>
<text x="212.9" y="116.6">5</text>
<text x="51.1" y="121.2" transform="rotate(-90 51.1 121.2)">2</text>
<text x="146.8" y="121.7">2</text>
<text x="150.9" y="125.6" transform="rotate(-90 150.9 125.6)">4</text>
<text x="212.9" y="121.7">6</text>
<text x="289.7" y="120.4">1</text>
<text x="289.7" y="123">2</text>
<text x="289.7" y="125.5">3</text>
<text x="289.7" y="128.1">4</text>
<text x="10.4" y="135.7">C</text>
<text x="408.4" y="135.7">C</text>
<text x="74" y="150.9">12</text>
<text x="74" y="156">13</text>
<text x="86.7" y="153.5">14</text>
<text x="291" y="153.5">1</text>
<text x="291" y="156">2</text>
<text x="291" y="158.5">3</text>
<text x="291" y="161.1">4</text>
<text x="25.6" y="168.7">1</text>
<text x="25.6" y="171.2">2</text>
<text x="25.6" y="173.8">3</text>
<text x="25.6" y="176.3">4</text>
<text x="25.6" y="178.9">5</text>
<text x="10.4" y="185.7">D</text>
<text x="25.6" y="181.4">6</text>
<text x="408.4" y="185.7">D</text>
<text x="79.8" y="214.5" transform="rotate(-90 79.8 214.5)">4</text>
<text x="75.7" y="217">3</text>
<text x="88.4" y="219.5">1</text>
<text x="178.6" y="219.5">5</text>
<text x="241.6" y="220.8">10</text>
<text x="75.7" y="222">2</text>
<text x="79.8" y="226.4" transform="rotate(-90 79.8 226.4)">11</text>
<text x="178.6" y="224.6">6</text>
<text x="191.3" y="222">7</text>
<text x="242.1" y="225.8">9</text>
<text x="254.8" y="223.3">8</text>
<text x="223.3" y="231" transform="rotate(-90 223.3 231)">1</text>
<text x="226.2" y="233.5">2</text>
<text x="10.4" y="235.7">E</text>
<text x="139.4" y="236.1" transform="rotate(-90 139.4 236.1)">1</text>
<text x="142.4" y="238.5">2</text>
<text x="154.7" y="236.1" transform="rotate(-90 154.7 236.1)">1</text>
<text x="157.6" y="238.5">2</text>
<text x="223.3" y="237.4" transform="rotate(-90 223.3 237.4)">3</text>
<text x="408.4" y="235.7">E</text>
<text x="139.4" y="242.5" transform="rotate(-90 139.4 242.5)">3</text>
<text x="154.7" y="242.5" transform="rotate(-90 154.7 242.5)">3</text>
<text x="141.2" y="257.1" transform="rotate(-90 141.2 257.1)">3</text>
<text x="134.1" y="261.9">1</text>
<text x="141.2" y="264.7" transform="rotate(-90 141.2 264.7)">2</text>
<text x="10.5" y="285.7">F</text>
<text x="35" y="286.7">1</text>
<text x="85" y="286.7">2</text>
<text x="135" y="286.7">3</text>
<text x="185" y="286.7">4</text>
<text x="235" y="286.7">5</text>
<text x="285" y="286.7">6</text>
<text x="335" y="286.7">7</text>
<text x="385" y="286.7">8</text>
<text x="408.5" y="285.7">F</text>
</g>
<g font-size="1.8" fill="#008484">
<text x="56.7" y="17.9">+12V</text>
<text x="115.1" y="17.9">+3V3</text>
<text x="72.2" y="22.3">AP1117-ADJ</text>
<text x="76.4" y="20">U1</text>
<text x="163.4" y="21.7">+3V3</text>
<text x="279" y="19.2">+3V3</text>
<text x="291" y="22.9">P1</text>
<text x="291.1" y="20.6">J4</text>
<text x="23.1" y="26.7">CN3</text>
<text x="23.9" y="24.4">J1</text>
<text x="73.2" y="26.1">VI</text>
<text x="78.1" y="29.8" transform="rotate(-90 78.1 29.8)">ADJ</text>
<text x="79.2" y="26.1">VO</text>
<text x="170.4" y="26.9">L4</text>
<text x="61" y="30">C1</text>
<text x="61.1" y="32.3">10uF</text>
<text x="90.6" y="30">R7</text>
<text x="91" y="32.3">16K 1%</text>
<text x="104.1" y="30">C4</text>
<text x="104.3" y="32.3">10uF</text>
<text x="118.6" y="31.3">R17</text>
<text x="118.7" y="33.6">100K</text>
<text x="189.3" y="32.6">C10</text>
<text x="189.4" y="34.9">0.1uF</text>
<text x="90.6" y="40.2">R8</text>
<text x="118.6" y="39.8">GREEN</text>
<text x="118.8" y="37.5">D2</text>
<text x="184.9" y="41.9">GND</text>
<text x="279" y="38.2">+3V3</text>
<text x="291" y="42">P0</text>
<text x="291.1" y="39.7">J5</text>
<text x="306.8" y="39.4">GND</text>
<text x="91" y="42.5">10K 1%</text>
<text x="165.3" y="45.2">U4</text>
<text x="183.9" y="45.2">EFM8BB10F2G-A-QFN20</text>
<text x="56.6" y="49.6">GND</text>
<text x="78.3" y="53.5">+3V3</text>
<text x="87.1" y="49.6">GND</text>
<text x="99.8" y="49.6">GND</text>
<text x="115" y="49.6">GND</text>
<text x="166.1" y="52.7">P0.0</text>
<text x="166.1" y="50.2">RSTb/C2CK</text>
<text x="179.7" y="50.5" transform="rotate(-90 179.7 50.5)">VDD</text>
<text x="188.4" y="52.7">P1.1</text>
<text x="188.4" y="50.2">P1.0</text>
<text x="166.1" y="55.3">P0.1</text>
<text x="166.1" y="57.8">P0.2</text>
<text x="188.4" y="57.8">P1.3</text>
<text x="188.4" y="55.3">P1.2</text>
<text x="306.8" y="58.5">GND</text>
<text x="44.2" y="62.5">J7</text>
<text x="44.3" y="64.8">DI</text>
<text x="64.6" y="64.6">PC817</text>
<text x="66.2" y="62.3">U5</text>
<text x="81.8" y="61.7">R28</text>
<text x="82" y="64">1K %1</text>
<text x="166.1" y="65.4">P0.5</text>
<text x="166.1" y="62.9">P0.4</text>
<text x="166.1" y="60.4">P0.3</text>
<text x="188.4" y="65.4">P1.6</text>
<text x="188.4" y="62.9">P1.5</text>
<text x="188.4" y="60.4">P1.4</text>
<text x="232" y="62.4">+3V3</text>
<text x="166.1" y="70.5">P0.7</text>
<text x="166.1" y="68">P0.6</text>
<text x="184.4" y="68">P2.0/C2D</text>
<text x="228.6" y="70.5">R31</text>
<text x="177.2" y="72.7" transform="rotate(-90 177.2 72.7)">GND</text>
<text x="179.7" y="72.7" transform="rotate(-90 179.7 72.7)">GND</text>
<text x="182.2" y="72.7" transform="rotate(-90 182.2 72.7)">GND</text>
<text x="226.4" y="72.9">1K 1%</text>
<text x="245" y="74.8">PC817</text>
<text x="246.5" y="72.5">U6</text>
<text x="78.2" y="82.6">GND</text>
<text x="294.6" y="80.6">DO</text>
<text x="294.9" y="78.1">J8</text>
<text x="43.1" y="87.7">PWM</text>
<text x="44.2" y="85.4">J9</text>
<text x="174.7" y="87.7">GND</text>
<text x="58" y="99.2">+3V3</text>
<text x="138" y="97.9">+3V3</text>
<text x="145" y="100.6">L3</text>
<text x="54.6" y="107.4">R18</text>
<text x="166.4" y="106.2">C9</text>
<text x="53.5" y="109.7">100K</text>
<text x="64.4" y="112.5">R19</text>
<text x="115.2" y="112.5">R21</text>
<text x="124.7" y="112.7">L2</text>
<text x="153.2" y="112.5">U3A</text>
<text x="166.5" y="108.5">0.1uF</text>
<text x="181.2" y="112.5">R24</text>
<text x="190.8" y="112.7">L5</text>
<text x="220.5" y="111.2">U3B</text>
<text x="39.9" y="118.7">AO3400</text>
<text x="44.3" y="116.4">Q2</text>
<text x="64.9" y="114.8">1K</text>
<text x="115.7" y="114.8">1R</text>
<text x="123.2" y="115">100nh</text>
<text x="148.7" y="117.5">+</text>
<text x="151.8" y="117.9" transform="rotate(-90 151.8 117.9)">V+</text>
<text x="152.9" y="115">LMV358</text>
<text x="162" y="115.6">GND</text>
<text x="181.8" y="114.8">1R</text>
<text x="189.2" y="115">100nh</text>
<text x="214.8" y="117.5">+</text>
<text x="220.2" y="115">LMV358</text>
<text x="282.8" y="114.4">+3V3</text>
<text x="66.9" y="125.9">+3V3</text>
<text x="137.4" y="123.5" transform="rotate(-90 137.4 123.5)">1uF</text>
<text x="139.7" y="123.1" transform="rotate(-90 139.7 123.1)">C8</text>
<text x="203.5" y="123.5" transform="rotate(-90 203.5 123.5)">1uF</text>
<text x="205.8" y="123.6" transform="rotate(-90 205.8 123.6)">C11</text>
<text x="295.6" y="124.1">J6</text>
<text x="158.4" y="130.2">R23</text>
<text x="224.4" y="130.2">R27</text>
<text x="295.5" y="126.4">PRGM</text>
<text x="47.7" y="133.4">GND</text>
<text x="70.2" y="137.6">NC</text>
<text x="70.4" y="135.3">R20</text>
<text x="131.5" y="132.1">GND</text>
<text x="149.3" y="133.4">GND</text>
<text x="158.9" y="132.5">0R</text>
<text x="197.6" y="132.1">GND</text>
<text x="224.9" y="132.5">0R</text>
<text x="282.7" y="137.2">GND</text>
<text x="145.6" y="139.7" transform="rotate(-90 145.6 139.7)">NC</text>
<text x="147.9" y="140.1" transform="rotate(-90 147.9 140.1)">R22</text>
<text x="211.6" y="139.7" transform="rotate(-90 211.6 139.7)">NC</text>
<text x="213.9" y="140.1" transform="rotate(-90 213.9 140.1)">R26</text>
<text x="60.1" y="144.2">R1</text>
<text x="60.5" y="146.5">13K 1%</text>
<text x="78" y="147.4">LMV324</text>
<text x="79.5" y="145.1">U2D</text>
<text x="140.4" y="147.4">GND</text>
<text x="206.5" y="147.4">GND</text>
<text x="291" y="149.7">J3</text>
<text x="76.3" y="151.8">+</text>
<text x="289.9" y="152">MCU</text>
<text x="52.1" y="157">C7</text>
<text x="52.2" y="159.3">0.1uF</text>
<text x="60.1" y="156.9">R2</text>
<text x="60.5" y="159.2">10K 1%</text>
<text x="23.1" y="166.4">CN2</text>
<text x="23.9" y="164.1">J2</text>
<text x="56.6" y="170.2">GND</text>
<text x="283.9" y="168.9">GND</text>
<text x="35" y="190.5">GND</text>
<text x="55.4" y="191.9">+3V3</text>
<text x="71.2" y="196.3">JUMPER</text>
<text x="73.9" y="194">L1</text>
<text x="197.7" y="193.2">+3V3</text>
<text x="221.8" y="193.2">+3V3</text>
<text x="90.2" y="201.5">C3</text>
<text x="90.3" y="203.8">0.1uF</text>
<text x="145.6" y="200.8">+3V3</text>
<text x="201.2" y="201.5">R25</text>
<text x="201.2" y="203.8">10K</text>
<text x="58.9" y="207.7">R4</text>
<text x="149.1" y="207.7">R12</text>
<text x="201.3" y="207.7">D3</text>
<text x="336.8" y="207.8">H1</text>
<text x="359.6" y="207.8">H3</text>
<text x="44.6" y="215.2">500K 1%</text>
<text x="47.1" y="212.9">R3</text>
<text x="59.1" y="210">430K</text>
<text x="83.3" y="214.1">U2A</text>
<text x="85.8" y="210.9">GND</text>
<text x="149.5" y="210">4.3K 1%</text>
<text x="182.1" y="216">LMV324</text>
<text x="183.7" y="213.7">U2B</text>
<text x="201.2" y="210">BLUE</text>
<text x="225.3" y="212.8">R15</text>
<text x="225.6" y="215.1">10K 1%</text>
<text x="247.2" y="214.9">U2C</text>
<text x="336.8" y="214.2">H2</text>
<text x="337.1" y="210.1">MountingHole</text>
<text x="359.6" y="214.2">H4</text>
<text x="360" y="210.1">MountingHole</text>
<text x="77.6" y="217.8">+</text>
<text x="80.6" y="218.3" transform="rotate(-90 80.6 218.3)">V+</text>
<text x="81.7" y="220.4">U2E</text>
<text x="83" y="216.6">LMV324</text>
<text x="180.5" y="220.4">+</text>
<text x="205.9" y="220.1">D1</text>
<text x="244" y="221.7">+</text>
<text x="245.6" y="217.2">LMV324</text>
<text x="337.1" y="216.5">MountingHole</text>
<text x="360" y="216.5">MountingHole</text>
<text x="46.4" y="228.2">500K 1%</text>
<text x="50.8" y="230.5">R32</text>
<text x="78.2" y="233.7">GND</text>
<text x="178" y="233.7">C5</text>
<text x="218.2" y="233.2">RV3</text>
<text x="78.1" y="239.2">5.6K</text>
<text x="78.9" y="236.9">R6</text>
<text x="134.4" y="238.3">RV1</text>
<text x="149.6" y="238.3">RV2</text>
<text x="177.5" y="236">1uF</text>
<text x="186.3" y="234.4">R14</text>
<text x="186.8" y="236.7">1R</text>
<text x="206" y="238.1">0.1uF</text>
<text x="208.6" y="235.8">C6</text>
<text x="218.2" y="235.5">50K</text>
<text x="54.1" y="240.1">GND</text>
<text x="78.9" y="245.1">C2</text>
<text x="134.4" y="240.6">50K</text>
<text x="149.6" y="240.6">50K</text>
<text x="225.3" y="244.7">R16</text>
<text x="77.7" y="247.4">0.1uF</text>
<text x="141.4" y="251.9">0R</text>
<text x="141.5" y="249.6">R11</text>
<text x="156.7" y="249.7">R13</text>
<text x="225.2" y="247">0R</text>
<text x="70.3" y="256.1">R5</text>
<text x="119.5" y="256">R9</text>
<text x="156.6" y="252.1">0R</text>
<text x="70.7" y="258.4">10K 1%</text>
<text x="119.5" y="258.3">1K</text>
<text x="142.5" y="259.9">Q1</text>
<text x="142.8" y="262.2">AO3400</text>
<text x="221.7" y="259.1">GND</text>
<text x="66.8" y="266.7">GND</text>
<text x="122.1" y="267.2">100K</text>
<text x="123.2" y="264.9">R10</text>
<text x="145.5" y="280.7">GND</text>
</g>
<g font-size="1.8" fill="#0000c2">
<text x="29.2" y="29">3</text>
<text x="29.2" y="26.5">PIN</text>
<text x="29.2" y="31.5">5</text>
<text x="29.2" y="34.1">4</text>
<text x="57.1" y="59.5">ISOLATED DATA IN</text>
<text x="285.8" y="73.4">DATA OUT</text>
<text x="40.6" y="101.4">REMOTE ON/OFF</text>
<text x="135.9" y="109">CURRENT SET</text>
<text x="200.7" y="109">VOLTAGE SET</text>
<text x="58.4" y="133.1">OPTIONAL: LEVEL SHIFTING</text>
<text x="69.8" y="142">VOLTAGE ADC CONDITIONING</text>
<text x="40.6" y="166.2">PIN</text>
<text x="40.6" y="173.8">2</text>
<text x="40.6" y="171.2">10</text>
<text x="40.6" y="168.7">9</text>
<text x="40.6" y="176.3">7</text>
<text x="40.6" y="178.9">6</text>
<text x="40.6" y="181.4">8</text>
<text x="59.7" y="187.7">CURRENT ADC CONDITIONING</text>
<text x="176.5" y="209.3">CURRENT FEEDBACK</text>
<text x="242.6" y="209.3">VOLTAGE FEEDBACK</text>
<text x="11.4" y="226.5">REQUIRES INPUT IMPEDANCE</text>
<text x="11.4" y="228.4">GREATER THAN 500K</text>
<text x="118.1" y="252.5">TRICKLE CHARGING</text>
</g>
<g font-size="1.8">
<text x="41.9" y="26.5">AUX</text>
<text x="279.4" y="27.7">P1.0</text>
<text x="301.2" y="27.7">P1.1</text>
<text x="41.9" y="34.1">AUXG</text>
<text x="279.4" y="35.3">P1.6</text>
<text x="279.4" y="32.8">P1.4</text>
<text x="279.4" y="30.3">P1.2</text>
<text x="301.2" y="32.8">P1.5</text>
<text x="301.2" y="30.3">P1.3</text>
<text x="34.3" y="39.2">RC1</text>
<text x="279.4" y="46.8">P0.0</text>
<text x="301.2" y="46.8">P0.1</text>
<text x="125.7" y="51.9">VOLTAGE</text>
<text x="152.4" y="49.3">C2CK</text>
<text x="152.4" y="51.9">P0.0</text>
<text x="200.8" y="51.9">P1.1</text>
<text x="200.8" y="49.3">P1.0</text>
<text x="279.4" y="49.3">P0.2</text>
<text x="279.4" y="51.9">P0.4</text>
<text x="301.2" y="49.3">P0.3</text>
<text x="301.2" y="51.9">P0.5</text>
<text x="119.4" y="59.5">CURRENT_PWM</text>
<text x="121.7" y="56.9">TRICKLE_DIS</text>
<text x="124.5" y="54.4">CURRENT</text>
<text x="152.4" y="54.4">P0.1</text>
<text x="152.4" y="56.9">P0.2</text>
<text x="152.4" y="59.5">P0.3</text>
<text x="200.8" y="59.5">P1.4</text>
<text x="200.8" y="56.9">P1.3</text>
<text x="200.8" y="54.4">P1.2</text>
<text x="279.4" y="54.4">P0.6</text>
<text x="301.2" y="54.4">P0.7</text>
<text x="119.4" y="62">DI</text>
<text x="119.4" y="64.6">DO</text>
<text x="152.4" y="62">P0.4</text>
<text x="152.4" y="64.6">P0.5</text>
<text x="200.8" y="64.6">P1.6</text>
<text x="200.8" y="62">P1.5</text>
<text x="48.3" y="67.1">DI_ANODE</text>
<text x="48.3" y="69.6">DI_CATHODE</text>
<text x="119.4" y="67.1">VOLTAGE_PWM</text>
<text x="119.4" y="69.6">OUTPUT_EN</text>
<text x="152.4" y="67.1">P0.6</text>
<text x="152.4" y="69.6">P0.7</text>
<text x="200.9" y="67.1">C2D</text>
<text x="76.2" y="72.2">DI_EMITTER</text>
<text x="223.6" y="77.3">DO_ANODE</text>
<text x="256.5" y="77.3">DO_COLLECTOR</text>
<text x="221.3" y="82.3">DO_CATHODE</text>
<text x="256.5" y="82.3">DO_EMITTER</text>
<text x="49.5" y="106.5">RCG</text>
<text x="159.5" y="119.2">1 I_PWM</text>
<text x="225.6" y="119.2">7 V_PWM</text>
<text x="49.5" y="125.5">AUXG</text>
<text x="281.9" y="123">C2CK</text>
<text x="281.9" y="125.5">C2D</text>
<text x="90.2" y="153.5">VOLTAGE</text>
<text x="280.7" y="156">CURRENT</text>
<text x="278" y="158.5">TRICKLE_DIS</text>
<text x="29.2" y="173.8">S+</text>
<text x="29.2" y="168.7">RC2</text>
<text x="29.2" y="171.2">RCG</text>
<text x="29.2" y="178.9">CB</text>
<text x="29.2" y="176.3">TRM</text>
<text x="199.4" y="213.1">I_LIMIT</text>
<text x="92.7" y="219.5">CURRENT</text>
</g>
<text font-size="1.8" fill="#008400" x="76.2" y="67.1">DI_COLLECTOR</text>
</svg>
